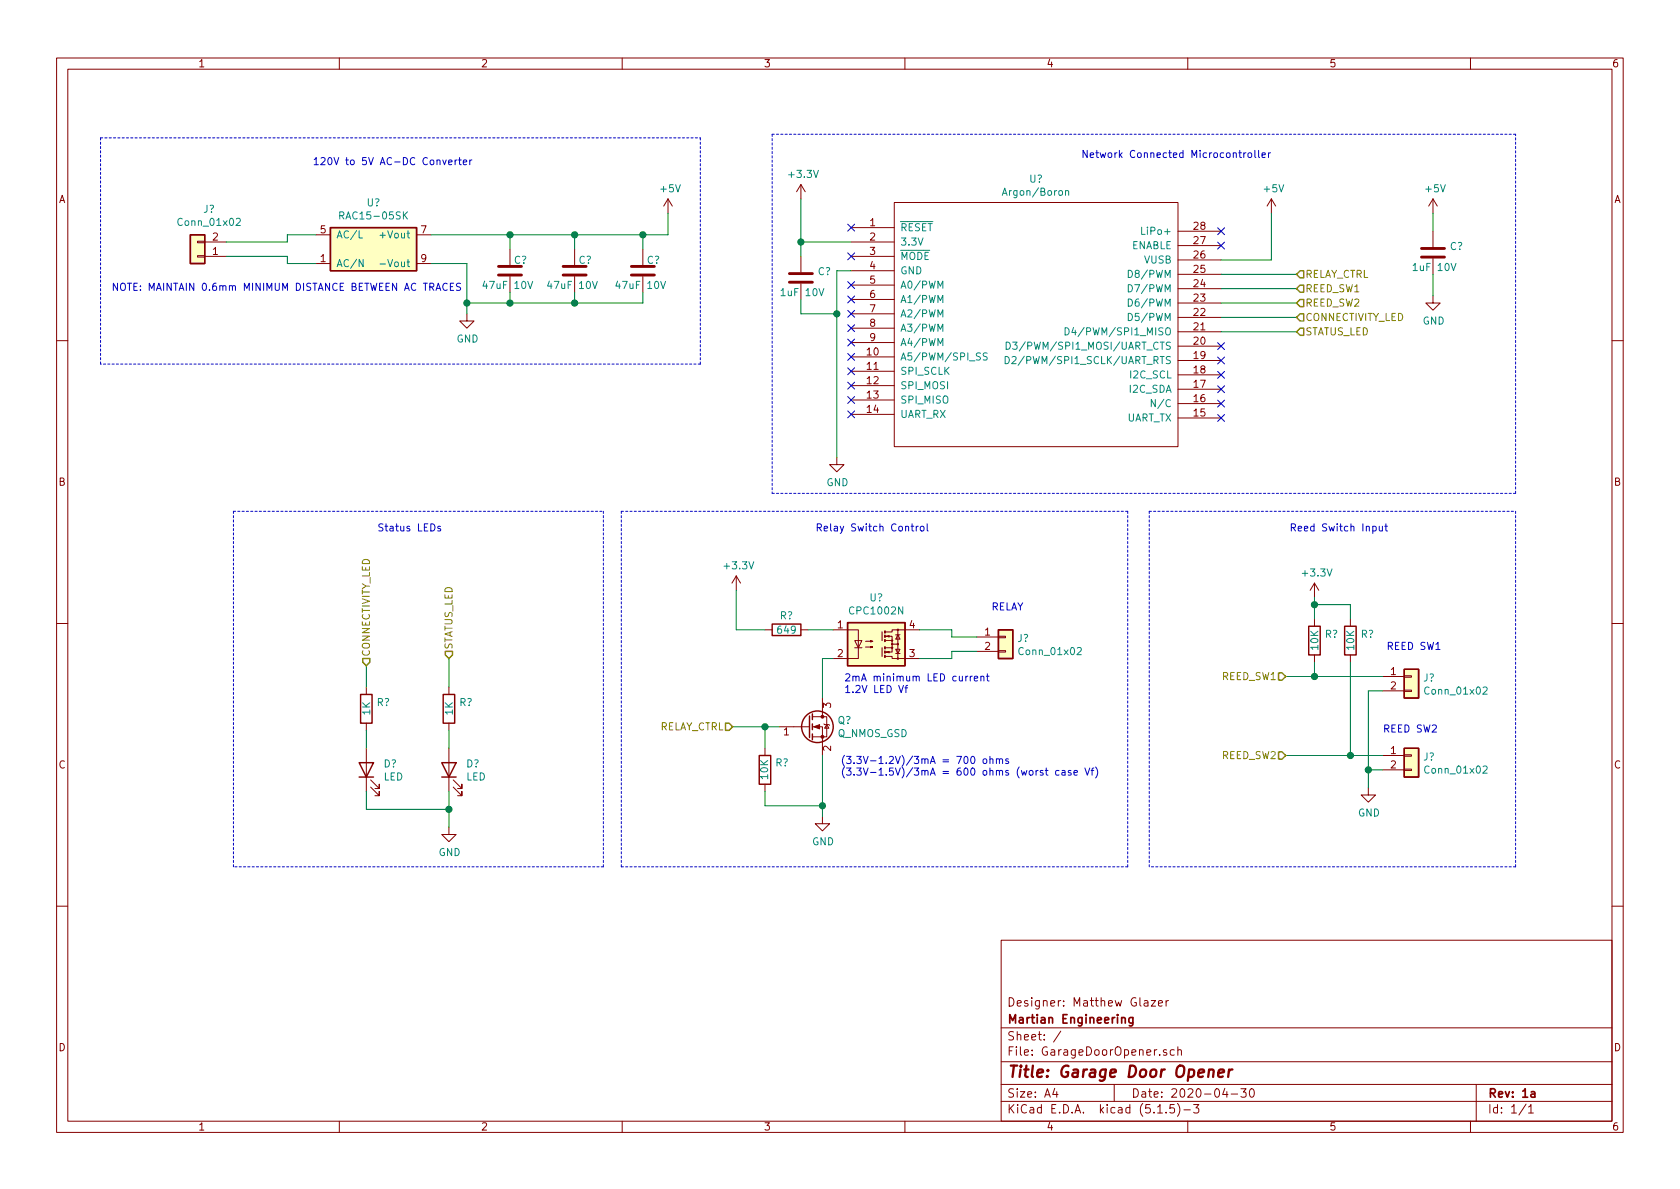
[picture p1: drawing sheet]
<svg xmlns="http://www.w3.org/2000/svg" width="297mm" height="210mm" viewBox="0 0 297 210" stroke-linecap="round" stroke-linejoin="round" font-family="sans-serif">
<g fill="none" stroke="#840000" stroke-width=".18">
<path d="M10 10.3h277v189.9h-277zM12 12.2h273v186.1h-273zM60 10.3v1.9M110 10.3v1.9M160 10.3v1.9M210 10.3v1.9M260 10.3v1.9M118.1 35.2l-.8 1.2M118.1 35.2v2.5M118.1 35.2l.8 1.2M141.6 32.6l-.8 1.3M141.6 32.6v2.6"/>
<path d="M141.6 32.6l.8 1.3M158.1 35.8h50.2v43.2h-50.2zM224.8 35.2l-.8 1.2M224.8 35.2v2.5M224.8 35.2l.8 1.2M253.4 35.2v2.5M253.4 35.2l-.8 1.2M253.4 35.2l.7 1.2M34.9 42.7h1.3v.2h-1.3zM34.9 45.2h1.3v.3h-1.3zM36.2 42.8h3.8M36.2 45.3h3.8"/>
<path d="M55.9 46.6h2.5M55.9 41.5h2.5M73.7 46.6h2.5M73.7 41.5h2.5M82.5 55.5v1.3h1.3l-1.3 1.2-1.2-1.2h1.2M90.2 44.1v2.8M90.2 48.9v2.8M101.6 44.1v2.8M101.6 48.9v2.8M113.7 44.1v2.8M113.7 48.9v2.8M141.6 45.3v2.8"/>
<path d="M141.6 50.2v2.8M150.5 40.3h7.6M150.5 42.8h7.6M150.5 45.3h7.6M150.5 47.9h7.6M150.5 50.4h7.6M150.5 53h7.6M150.5 55.5h7.6M150.5 58h7.6M208.3 58.7h7.6M208.3 56.1h7.6M208.3 53.6h7.6"/>
<path d="M208.3 51h7.6M208.3 48.5h7.6M208.3 46h7.6M208.3 43.4h7.6M208.3 40.9h7.6M253.4 52.3v1.3h1.2l-1.2 1.3-1.3-1.3h1.3M253.4 40.9v2.8M253.4 45.7v2.8M10 60.2h2M150.5 63.1h7.6M150.5 65.7h7.6M150.5 68.2h7.6"/>
<path d="M150.5 70.7h7.6M150.5 73.3h7.6M150.5 60.6h7.6M208.3 73.9h7.6M208.3 71.4h7.6M208.3 68.8h7.6M208.3 66.3h7.6M208.3 63.7h7.6M208.3 61.2h7.6M285 60.2h2M148 80.9v1.3h1.2l-1.2 1.2-1.3-1.2h1.3M10 110.3h2"/>
<path d="M130.2 101.8l-.8 1.3M130.2 101.8v2.6M130.2 101.8l.7 1.3M135.3 111.4h1.2M141.6 111.4h1.3M147.3 111.4h4.5v5.1h-4.5M151.1 113.3h1.3l-.6 1.2zM151.1 114.5h1.3M153 114.4h1.3l-.4 .1v-.2l.4 .1M153 113.4h1.3l-.4 .1v-.2l.4 .1M156.6 112.5h1.1v.8M156.6 116.1h1.1v.4h4.9"/>
<path d="M156.6 113.3h1.1v1.2h-1.1M156.7 115.3l.5-.1v.2zM156.7 112.5l.5-.1v.2zM157.7 114.5v.8h-1.1M157.7 113.9h1M158.4 114.8h.7l-.4 .8zM158.4 115.6h.7M158.4 112.3h.7M158.7 112.3l.4 .7h-.7zM158.7 111.4v5.1M162.6 111.4h-4.9v.4h-1.1M172.7 112.6h3.8"/>
<path d="M172.7 115.2h3.8M176.5 115.1h1.3v.2h-1.3zM176.5 112.5h1.3v.3h-1.3zM232.4 103.1v2.6M232.4 109.5v1.2M232.4 115.8v1.3M232.4 103.1l-.8 1.3M232.4 103.1l.8 1.3M238.8 109.5v1.2M238.8 115.8v1.3M244.5 119.6h3.8M248.3 119.5h1.3v.3h-1.3z"/>
<path d="M285 110.3h2M64.8 121.5v1.3M64.8 127.9v1.3M64.8 132.3v7.6M65.5 139.2l1.6 1.5v-.8v.8h-.8M65.5 137.9l1.6 1.5v-.7v.7h-.8M79.4 121.5v1.3M79.4 127.9v1.3M79.4 132.3v7.6M80.1 139.2l1.6 1.5v-.8v.8h-.8M80.1 137.9l1.6 1.5v-.7v.7h-.8M135.3 132.3v1.3"/>
<path d="M135.3 138.7v1.2M137.8 128.5h5.3M143.6 128.5h1.8v5.1M143.6 126.7h2.6v3.6h-2.6M145.4 123.4v3.3M145.7 128l.1 .1h.8l.1 .2M146.2 128.1l.4 .7h-.8zM241.9 139.3v1.3h1.3l-1.3 1.3-1.2-1.3h1.2M244.5 122.2h3.8M244.5 133.6h3.8M244.5 136.1h3.8M248.3 122h1.3v.3h-1.3z"/>
<path d="M248.3 136h1.3v.3h-1.3zM248.3 133.5h1.3v.2h-1.3zM79.4 146.3v1.3h1.2l-1.2 1.2-1.3-1.2h1.3M145.4 144.4v1.3h1.3l-1.3 1.2-1.3-1.2h1.3M10 160.2h2M177 166.3h108v32h-108zM202.3 177h.6l.1 .9M203 177.3l-.5 .1a.29 .29 0 0 0-.3 .2 .29 .29 0 0 0 .3 .3l.5-.1M203.6 176.9h.7l-.7 1h.7M204.8 177.4l.7-.1v-.3l-.4-.1-.3 .2 .1 .7h.6M206.2 176.9v1M206.6 176.9l-.4 .3"/>
<path d="M285 160.2h2M60 198.3v1.9M110 198.3v1.9M160 198.3v1.9M177 194.8h108M177 191.8h108M177 187.8h108M177 181.8h108M186.5 192.5l-.4 1h1M186.8 193v1M187.6 182.3l-1.3 2M197 191.8v3"/>
<path d="M204.7 196.8h.8M206.2 196.7v.1M206.2 185.7l-.3-.1-.2 .2 .1 .2 .4 .2v.3h-.5M207.6 195.3h-.7l-.1 .7 .2-.1 .5 .1 .2 .2-.1 .5-.2 .1-.6-.1M207.6 185.7l-.4-.1-.3 .3 .1 .6 .2 .1 .4-.1M208.2 195.1a1.71 1.71 0 0 1 0 2.3M208.3 185.7l.2-.1 .3 .1 .1 .9M208.3 185.1v1.5M209.3 196.3h1.2M210 198.3v1.9M211 195.3h1l-.5 .6 .4 .1v.7l-.2 .1-.7-.1M216.6 192.5l-.4 1h.9"/>
<path d="M216.9 193v1M217.7 193.5h1.1M219.4 192.5h.9l-.5 .6 .5 .1v.7l-.3 .1-.6-.1M221.1 192.6l.2-.1a.8 .8 0 0 1 .5 .8 .8 .8 0 0 1-.5 .7 1 1 0 0 1-.2-1.4zM260 198.3v1.9M261 191.8v6.5M269.8 195.2l-1.2 2M270.3 195.8l.4-.5v1.5M270.3 196.8h.8"/>
<circle cx="157.7" cy="113.3" r=".13"/>
<circle cx="157.7" cy="113.9" r=".13"/>
<circle cx="157.7" cy="114.5" r=".13"/>
<circle cx="158.7" cy="111.4" r=".13"/>
<circle cx="158.7" cy="113.9" r=".13"/>
<circle cx="158.7" cy="116.5" r=".13"/>
</g>
<path d="M200.3 179.9v1.2l-.3 .3h-.3M198.3 180.1l.1-.1a.37 .37 0 0 1 .6 .1v.8M200.3 180l-.4-.1-.3 .3 .1 .6 .2 .1 .4-.1M270.7 193.1h.6l.1 .9M271.4 193.4l-.5 .1-.2 .2 .2 .3 .5-.1" fill="none" stroke="#840000" stroke-width=".3"/>
<path d="M213.8 189.3a.5 .5 0 0 1 .8 .1l-.1 1M215.4 189.8l1-.2v-.4l-.6-.1-.3 .3-.1 .9 .2 .1 .6-.1M217.3 189.1l-.2 1.3M217.9 189.1a.55 .55 0 0 0-.6 .4" fill="none" stroke="#840000" stroke-width=".41"/>
<g fill="#ffffc2" stroke="#ffffc2" stroke-width=".18">
<path d="M248.3 118.4h2.5v5h-2.5z"/>
<path d="M248.3 132.3h2.5v5.1h-2.5z"/>
<path d="M176.5 111.4h2.6v5.1h-2.6z"/>
<path d="M149.9 110.1h10.1v7.6h-10.1z"/>
<path d="M33.7 41.5h2.5v5.1h-2.5z"/>
<path d="M58.4 40.3h15.3v7.6h-15.3z"/>
</g>
<g fill="none" stroke="#840000" stroke-width=".25">
<path d="M33.7 41.5h2.5v5.1h-2.5zM58.4 40.3h15.3v7.6h-15.3zM136.5 110.4h5.1v2h-5.1zM149.9 110.1h10.1v7.6h-10.1zM176.5 111.4h2.6v5.1h-2.6zM231.4 110.7h2v5.1h-2zM237.7 110.7h2.1v5.1h-2.1zM248.3 118.4h2.5v5h-2.5zM63.5 134.9h2.5l-1.2 2.5zM63.5 137.4h2.5M63.8 122.8h2v5.1h-2zM78.1 134.9h2.5l-1.2 2.5z"/>
<path d="M78.1 137.4h2.5M78.4 122.8h2v5.1h-2zM134.2 133.6h2.1v5.1h-2.1zM143.1 126.6v3.8M143.6 126.2v1M143.6 128v1M143.6 129.8v1M248.3 132.3h2.5v5.1h-2.5z"/>
<circle cx="144.5" cy="128.5" r="2.79"/>
</g>
<g fill="none" stroke="#008484" stroke-width=".18">
<path d="M41.8 38.7l.5-.1 .2 .4-.1 .2-.7 .7h.8M60.1 38.1h.6l.1-.2-.1-.3-.1-.1h-.5v1.2M71.5 38l.5 .7M72 37.5l-.7 .7M188.4 33.8l.2-.1 .3 .1 .1 .7M188.4 33.7v.8M63.5 40.8v1.3h.6M64.2 45.9v1.3l-.7-1.3v1.3M67.2 46.7h.9M93.3 49.8l.5 1.2 .4-1.2M104.7 49.8l.5 1.2 .4-1.2M116.8 49.8l.4 1.2 .5-1.2"/>
<path d="M165.8 51v-1.3l.5 .9 .4-.9v1.3M165.8 53.5v-1.3l.5 1 .4-1v1.3M165.8 56.1v-1.3l.5 .9 .4-.9v1.3M165.8 58.6v-1.3l.5 .9 .4-.9v1.3M188.3 58a.64 .64 0 0 1 .7 .6 .64 .64 0 0 1-.7 .6zM189.8 57.9l-.3 .9h.8M199.5 55.4a.64 .64 0 0 1 .7 .7 .64 .64 0 0 1-.7 .6zM199.5 52.9a.64 .64 0 0 1 .7 .6 .64 .64 0 0 1-.7 .6zM199.5 50.3a.64 .64 0 0 1 .7 .7 .64 .64 0 0 1-.7 .6zM199.5 47.8a.64 .64 0 0 1 .7 .6 .64 .64 0 0 1-.7 .7zM201.9 40.2v1.2h.6M165.8 61.1v-1.2l.5 .9 .4-.9v1.2"/>
<path d="M173.4 62.5l-.5-.1-.2 .1v.4l.5 .2 .2 .3-.3 .3-.5-.1M174.5 62.5l-.4-.1-.2 .1v.5l.5 .1 .1 .3-.2 .3-.5-.1M177.7 63a.64 .64 0 0 1 .8 .7 .64 .64 0 0 1-.8 .6zM177.9 60.5a.64 .64 0 0 1 .7 .6 .64 .64 0 0 1-.7 .7zM178.9 63.2l.5-.2 .3 .4-.1 .2-.7 .7h.8M179 60.5h.8l-.4 .5 .4 .1-.1 .6-.5 .1-.2-.2M204.3 70.7v1.2l-.7-1.2v1.2M190.5 114.6l.5-.1 .2 .4-.1 .2-.7 .7h.8M262.2 121.6l.5-.1 .2 .3v.2l-.7 .8h.7M262.2 135.6l.5-.1 .2 .3v.2l-.7 .7h.7"/>
</g>
<path d="M88.1 48.6h4.1M88.1 47.1h4.1M99.6 48.6h4M99.6 47.1h4M111.6 48.6h4.1M111.6 47.1h4.1M139.6 49.9h4M139.6 48.4h4M251.3 45.5h4.1M251.3 43.9h4.1" fill="none" stroke="#840000" stroke-width=".51"/>
<path d="M156 111.8v1.5M156 114.5v1.6" fill="none" stroke="#840000" stroke-width=".2"/>
<path d="M156.5 115.9v.3M156.5 115.2v.2M156.5 113.2v.2M156.5 112.4v.2M156.5 111.6v.3M156.5 114.4v.3" fill="none" stroke="#840000" stroke-width=".36"/>
<g fill="#840000" stroke="#840000" stroke-width=".18">
<path d="M143.9 128.5l1-.4v.8z"/>
<circle cx="145.4" cy="130.3" r=".25"/>
<circle cx="145.4" cy="126.7" r=".25"/>
</g>
<g fill="none" stroke="#0000c2" stroke-width=".18" stroke-dasharray=".4 .4">
<path d="M17.8 24.4h106M123.8 24.4v40M136.5 23.7v63.5M268 23.7h-131.5M17.8 64.4v-40M123.8 64.4h-106M41.3 90.4h65.4M106.7 90.4v62.9M109.9 90.4h89.5M136.5 87.2h131.5M199.4 90.4v62.9M203.2 90.4h64.8"/>
<path d="M268 90.4v62.9M268 87.2v-63.5M41.3 153.3v-62.9M106.7 153.3h-65.4M109.9 153.3v-62.9M199.4 153.3h-89.5M203.2 153.3v-62.9M268 153.3h-64.8"/>
</g>
<g fill="none" stroke="#008400" stroke-width=".18">
<path d="M118.1 37.7v3.8h-41.9M141.6 35.2v10.1M224.8 37.7v8.3h-8.9M253.4 37.7v3.2M40 45.3h10.8v1.3h5.1M55.9 41.5h-5.1v1.3h-10.8M76.2 46.6h6.3v8.9M90.2 41.5v2.6M90.2 51.7v1.9M101.6 41.5v2.6M101.6 51.7v1.9M113.7 51.7v1.9h-31.2"/>
<path d="M113.7 41.5v2.6M141.6 42.8h8.9M141.6 53v2.5h6.4M150.5 47.9h-2.5v33M215.9 53.6h13.3M215.9 48.5h13.3M215.9 51h13.3M215.9 56.1h13.3M215.9 58.7h13.3M253.4 48.5v3.8M64.8 117.7v3.8M79.4 116.5v5"/>
<path d="M130.2 104.4v7h5.1M142.9 111.4h4.4M147.3 116.5h-1.9v6.9M162.6 111.4h5.7v1.2h4.4M172.7 115.2h-4.4v1.3h-5.7M227.3 119.6h17.2M232.4 106.9h6.4v2.6M232.4 105.7v3.8M232.4 117.1v2.5M238.8 117.1v16.5M64.8 129.2v3.1M64.8 139.9v3.2h14.6"/>
<path d="M79.4 129.2v3.1M79.4 139.9v6.4M129.5 128.5h8.3M135.3 139.9v2.6h10.1M135.3 128.5v3.8M145.4 133.6v10.8M227.3 133.6h17.2M241.9 136.1h2.6M244.5 122.2h-2.6v17.1"/>
</g>
<path d="M229.9 53h.6v1.2h-.6l-.7-.6zM229.9 58h.6v1.3h-.6l-.7-.6zM229.9 55.5h.6v1.3h-.6l-.7-.7zM229.9 50.4h.6v1.3h-.6l-.7-.7zM229.9 47.9h.6v1.2h-.6l-.7-.6zM64.1 116.5h1.3v.6l-.6 .6-.7-.6zM78.7 115.2h1.3v.6l-.6 .7-.7-.7zM226.1 119h.6l.6 .6-.6 .7h-.6zM128.3 127.9h.6l.6 .6-.6 .7h-.6zM226.1 133h.6l.6 .6-.6 .6h-.6z" fill="none" stroke="#848400" stroke-width=".25"/>
<g fill="none" stroke="#0000c2" stroke-width=".18">
<path d="M79.3 28.7l.6-.1v-.3h-.4l-.2 .2 .1 .6h.5M80.5 28.3v.8M80.8 28.3l-.3 .2M81.1 28.3h.5M81.3 27.9v1.1l.3 .1M81.9 28.7l.6-.1v-.3h-.4l-.2 .2 .1 .6h.5M83.1 28.3v.8M83.4 28.3l-.3 .2M219 27h.5M219.2 26.6v1.1l.3 .2M219.9 27v.9M220.3 27l-.4 .2"/>
<path d="M220.7 27.1l.2-.1 .4 .1v.5l-.1 .2-.3 .1-.2-.2zM221.9 26.6v1.1l.1 .2M222.5 26.6v1.1l.2 .2M223.1 27.4l.6-.1v-.2l-.4-.1-.2 .2 .1 .6h.5M224.3 27v.9M224.6 27l-.3 .2M79.1 50.2a.6 .6 0 0 0-.9 .4 .6 .6 0 0 0 .6 .8l.3-.2M79.6 50.7h.4M80.2 50.1h-.6v1.3h.6M81.4 50.2l-.5-.1-.2 .2 .1 .3 .6 .3v.3l-.2 .2-.5-.1M77.9 93.1h-.3l-.2 .1v.2l.5 .1v.3h-.5M161.1 93.1h.5"/>
<path d="M161.3 92.6v1.1l.3 .2M162 93.1v.8M162.4 93.1h-.3l-.1 .2M162.8 93.2l.2-.1h.3l.1 .2-.1 .5-.3 .1-.2-.1zM163.9 92.6v1.1l.2 .2M242.7 93.1h.4l.2 .2-.1 .5h-.5M243.9 93.1v.7l.3 .1 .2-.1M244.4 93.1v.8M244.8 93.1h.5M245 92.6v1.1l.3 .2M171.1 119.6l-.3 .2M171.6 119.6v.8"/>
<path d="M171.9 119.6h-.2l-.1 .2M172.3 120l.6-.1-.1-.3h-.4l-.1 .2v.6h.5M173.4 119.7l.2-.1h.3l.1 .8M173.4 119.6v.8M174.4 119.6h.5M174.6 119.1v1.1l.3 .2M158.9 121.2l.4 1.3 .4-1.3M160 121.6h.5M160.5 121.2l-.3 .2v1.1M171.8 133.9l.1-.1a.67 .67 0 0 1 .5 .6 .67 .67 0 0 1-.5 .6l-.3-.5zM173.9 134.3l.2-.1 .3 .1 .1 .5-.2 .2h-.2l-.2-.1zM175 134.3l.2-.1h.3l.1 .8"/>
<path d="M175 133.8v1.2M176.2 134.3l.2-.1h.3v.8M176.2 134.2v.8M176.7 134.4l.2-.2h.3l.1 .8M178.3 134.2h-.3l-.2 .2 .1 .1 .4 .2v.3h-.5M184.4 136.3l-.3-.1-.2 .2 .1 .2 .4 .1v.3h-.5M184.8 136.2h.5M185 135.8v1.1l.3 .2M187.2 136.3l-.3-.1-.3 .3 .1 .5h.5M187.8 136.3h.5v.8M188.3 136.5l-.4 .1-.2 .2 .1 .2h.5M189.4 136.3l-.3-.1-.2 .2v.2l.5 .1v.3h-.5"/>
<path d="M189.9 136.6l.6-.1-.1-.2-.3-.1-.2 .2 .1 .6h.4M191.8 135.8l.5 1.3 .4-1.3M192.9 136.2h.5M193.4 135.8l-.3 .2v1.1M193.7 135.6a1.4 1.4 0 0 1 0 2"/>
</g>
<g fill="#008400" stroke="#008400" stroke-width=".25">
<circle cx="232.4" cy="119.6" r=".51"/>
<circle cx="82.6" cy="53.6" r=".51"/>
<circle cx="238.8" cy="133.6" r=".51"/>
<circle cx="241.9" cy="136.1" r=".51"/>
<circle cx="232.4" cy="106.9" r=".51"/>
<circle cx="141.6" cy="42.8" r=".51"/>
<circle cx="148" cy="55.5" r=".51"/>
<circle cx="79.4" cy="143.1" r=".51"/>
<circle cx="90.2" cy="41.5" r=".51"/>
<circle cx="101.6" cy="41.5" r=".51"/>
<circle cx="113.7" cy="41.5" r=".51"/>
<circle cx="101.6" cy="53.6" r=".51"/>
<circle cx="145.4" cy="142.5" r=".51"/>
<circle cx="90.2" cy="53.6" r=".51"/>
<circle cx="135.3" cy="128.5" r=".51"/>
</g>
<g fill="none" stroke="#000084" stroke-width=".18">
<path d="M149.9 39.6l1.2 1.3M151.1 39.6l-1.2 1.3M149.9 44.7l1.2 1.2M149.9 54.9l1.2 1.2M149.9 52.3l1.2 1.3M149.9 49.8l1.2 1.2M149.9 57.4l1.2 1.2M149.9 60l1.2 1.2M151.1 44.7l-1.2 1.2M151.1 54.9l-1.2 1.2M151.1 52.3l-1.2 1.3M151.1 49.8l-1.2 1.2"/>
<path d="M151.1 57.4l-1.2 1.2M151.1 60l-1.2 1.2M215.3 42.8l1.2 1.2M215.3 40.3l1.2 1.2M216.5 42.8l-1.2 1.2M216.5 40.3l-1.2 1.2M149.9 62.5l1.2 1.2M149.9 65l1.2 1.3M149.9 67.6l1.2 1.2M149.9 70.1l1.2 1.2M149.9 72.7l1.2 1.2M151.1 62.5l-1.2 1.2"/>
<path d="M151.1 65l-1.2 1.3M151.1 67.6l-1.2 1.2M151.1 70.1l-1.2 1.2M151.1 72.7l-1.2 1.2M215.3 60.6l1.2 1.2M215.3 63.1l1.2 1.3M215.3 65.7l1.2 1.2M215.3 68.2l1.2 1.2M215.3 73.3l1.2 1.2M215.3 70.8l1.2 1.2M216.5 60.6l-1.2 1.2M216.5 63.1l-1.2 1.3"/>
<path d="M216.5 65.7l-1.2 1.2M216.5 68.2l-1.2 1.2M216.5 73.3l-1.2 1.2M216.5 70.8l-1.2 1.2"/>
</g>
<text font-size="2.8" fill="#840000" x="178" y="190.5">Title: Garage Door Opener</text>
<g font-size="2.1" fill="#840000">
<text x="178" y="178">Designer: Matthew Glazer</text>
<text x="178" y="184">Sheet: /</text>
<text x="178" y="181">Martian Engineering</text>
<text x="178" y="186.7">File: GarageDoorOpener.sch</text>
<text x="178" y="196.9">KiCad E.D.A. kicad (5.1.5)-3</text>
<text x="178" y="194.1">Size: A4</text>
<text x="200" y="194.1">Date: 2020-04-30</text>
<text x="263" y="194.1">Rev: 1a</text>
<text x="263" y="196.9">Id: 1/1</text>
</g>
<g font-size="1.8" fill="#840000">
<text x="35" y="11.9">1</text>
<text x="85" y="11.9">2</text>
<text x="135" y="11.9">3</text>
<text x="185" y="11.9">4</text>
<text x="235" y="11.9">5</text>
<text x="285" y="11.9">6</text>
<text x="10.4" y="35.9">A</text>
<text x="285.4" y="35.9">A</text>
<text x="56.7" y="41.3">5</text>
<text x="74.4" y="41.3">7</text>
<text x="153.8" y="40">1</text>
<text x="211.1" y="40.6">28</text>
<text x="37.6" y="45.1">1</text>
<text x="37.6" y="42.5">2</text>
<text x="56.7" y="46.3">1</text>
<text x="74.4" y="46.3">9</text>
<text x="153.8" y="42.5">2</text>
<text x="153.8" y="45.1">3</text>
<text x="153.8" y="47.6">4</text>
<text x="211.1" y="45.7">26</text>
<text x="211.1" y="43.2">27</text>
<text x="153.8" y="50.2">5</text>
<text x="153.8" y="52.7">6</text>
<text x="211.1" y="53.3">23</text>
<text x="211.1" y="50.8">24</text>
<text x="211.1" y="48.3">25</text>
<text x="153.8" y="55.2">7</text>
<text x="153.8" y="57.8">8</text>
<text x="211.1" y="58.4">21</text>
<text x="211.1" y="55.9">22</text>
<text x="153.3" y="62.9">10</text>
<text x="153.3" y="65.4">11</text>
<text x="153.8" y="60.3">9</text>
<text x="211.1" y="63.5">19</text>
<text x="211.1" y="61">20</text>
<text x="153.3" y="67.9">12</text>
<text x="153.3" y="70.5">13</text>
<text x="211.1" y="71.1">16</text>
<text x="211.1" y="68.6">17</text>
<text x="211.1" y="66">18</text>
<text x="153.3" y="73">14</text>
<text x="211.1" y="73.7">15</text>
<text x="10.4" y="85.9">B</text>
<text x="285.4" y="85.9">B</text>
<text x="148.1" y="111.1">1</text>
<text x="160.8" y="111.1">4</text>
<text x="174.1" y="112.4">1</text>
<text x="148.1" y="116.2">2</text>
<text x="160.8" y="116.2">3</text>
<text x="174.1" y="114.9">2</text>
<text x="245.9" y="119.4">1</text>
<text x="146.9" y="125.2" transform="rotate(-90 146.9 125.2)">3</text>
<text x="245.9" y="121.9">2</text>
<text x="138.6" y="130">1</text>
<text x="10.4" y="135.9">C</text>
<text x="146.9" y="132.8" transform="rotate(-90 146.9 132.8)">2</text>
<text x="245.9" y="133.3">1</text>
<text x="245.9" y="135.9">2</text>
<text x="285.4" y="135.9">C</text>
<text x="10.4" y="185.9">D</text>
<text x="285.4" y="185.9">D</text>
<text x="35" y="199.9">1</text>
<text x="85" y="199.9">2</text>
<text x="135" y="199.9">3</text>
<text x="185" y="199.9">4</text>
<text x="235" y="199.9">5</text>
<text x="285" y="199.9">6</text>
</g>
<g font-size="1.8" fill="#0000c2">
<text x="55.2" y="29.2">120V to 5V AC-DC Converter</text>
<text x="191.1" y="27.9">Network Connected Microcontroller</text>
<text x="19.7" y="51.4">NOTE: MAINTAIN 0.6mm MINIMUM DISTANCE BETWEEN AC TRACES</text>
<text x="66.7" y="94">Status LEDs</text>
<text x="144.1" y="94">Relay Switch Control</text>
<text x="228" y="94">Reed Switch Input</text>
<text x="175.3" y="107.9">RELAY</text>
<text x="245.1" y="114.9">REED SW1</text>
<text x="149.2" y="120.5">2mA minimum LED current</text>
<text x="149.2" y="122.5">1.2V LED Vf</text>
<text x="244.5" y="129.5">REED SW2</text>
<text x="148.6" y="135.1">(3.3V-1.2V)/3mA = 700 ohms</text>
<text x="148.6" y="137.2">(3.3V-1.5V)/3mA = 600 ohms (worst case Vf)</text>
</g>
<g font-size="1.8" fill="#008484">
<text x="116.9" y="34">+5V</text>
<text x="139.6" y="31.5">+3.3V</text>
<text x="177.7" y="34.6">Argon/Boron</text>
<text x="182" y="32.3">U?</text>
<text x="223.6" y="34">+5V</text>
<text x="252.1" y="34">+5V</text>
<text x="31.8" y="39.9">Conn_01x02</text>
<text x="36" y="37.6">J?</text>
<text x="60.6" y="38.8">RAC15-05SK</text>
<text x="64.9" y="36.5">U?</text>
<text x="159.1" y="40.9">RESET</text>
<text x="202.4" y="41.5">LiPo+</text>
<text x="59.4" y="47.2">AC/N</text>
<text x="59.4" y="42.2">AC/L</text>
<text x="67.7" y="42.2">+Vout</text>
<text x="68.1" y="47.2">-Vout</text>
<text x="90.9" y="46.7">C?</text>
<text x="102.3" y="46.7">C?</text>
<text x="114.4" y="46.7">C?</text>
<text x="159.1" y="43.4">3.3V</text>
<text x="159.1" y="46">MODE</text>
<text x="200" y="44.1">ENABLE</text>
<text x="202.4" y="46.6">VUSB</text>
<text x="250.2" y="47.9">1uF 10V</text>
<text x="256.4" y="44.2">C?</text>
<text x="85.9" y="51.1">47uF 10V</text>
<text x="97.3" y="51.1">47uF 10V</text>
<text x="109.3" y="51.1">47uF 10V</text>
<text x="138.5" y="52.4">1uF 10V</text>
<text x="144.6" y="48.7">C?</text>
<text x="159.1" y="48.5">GND</text>
<text x="159.1" y="51">A0/PWM</text>
<text x="159.1" y="53.6">A1/PWM</text>
<text x="200.2" y="51.7">D7/PWM</text>
<text x="200.2" y="49.1">D8/PWM</text>
<text x="159.1" y="56.1">A2/PWM</text>
<text x="159.1" y="58.7">A3/PWM</text>
<text x="190.3" y="59.3">D4/PWM/SPI1_MISO</text>
<text x="200.2" y="56.8">D5/PWM</text>
<text x="200.2" y="54.2">D6/PWM</text>
<text x="251.5" y="57.4">GND</text>
<text x="80.7" y="60.6">GND</text>
<text x="159.1" y="63.7">A5/PWM/SPI_SS</text>
<text x="159.1" y="61.2">A4/PWM</text>
<text x="180.1" y="64.4">D2/PWM/SPI1_SCLK/UART_RTS</text>
<text x="180.4" y="61.8">D3/PWM/SPI1_MOSI/UART_CTS</text>
<text x="159.1" y="66.3">SPI_SCLK</text>
<text x="159.1" y="68.8">SPI_MOSI</text>
<text x="159.1" y="71.4">SPI_MISO</text>
<text x="199.8" y="69.5">I2C_SDA</text>
<text x="200" y="66.9">I2C_SCL</text>
<text x="159.1" y="73.9">UART_RX</text>
<text x="199.1" y="74.5">UART_TX</text>
<text x="204.2" y="72">N/C</text>
<text x="146.1" y="86">GND</text>
<text x="128.2" y="100.7">+3.3V</text>
<text x="230.5" y="101.9">+3.3V</text>
<text x="153.8" y="106.3">U?</text>
<text x="137.6" y="112.1">649</text>
<text x="137.9" y="109.5">R?</text>
<text x="150.5" y="108.7">CPC1002N</text>
<text x="179.9" y="113.5">J?</text>
<text x="234.3" y="112.8">R?</text>
<text x="240.6" y="112.8">R?</text>
<text x="180.5" y="115.8">Conn_01x02</text>
<text x="233.1" y="114.9" transform="rotate(-90 233.1 114.9)">10K</text>
<text x="239.4" y="114.9" transform="rotate(-90 239.4 114.9)">10K</text>
<text x="66.6" y="124.9">R?</text>
<text x="81.2" y="124.9">R?</text>
<text x="251.7" y="120.5">J?</text>
<text x="252.2" y="122.8">Conn_01x02</text>
<text x="65.5" y="126.4" transform="rotate(-90 65.5 126.4)">1K</text>
<text x="80.1" y="126.4" transform="rotate(-90 80.1 126.4)">1K</text>
<text x="148.1" y="130.3">Q_NMOS_GSD</text>
<text x="148.1" y="128">Q?</text>
<text x="67.8" y="135.7">D?</text>
<text x="82.4" y="135.7">D?</text>
<text x="135.8" y="137.7" transform="rotate(-90 135.8 137.7)">10K</text>
<text x="137.1" y="135.5">R?</text>
<text x="251.7" y="134.5">J?</text>
<text x="252.2" y="136.8">Conn_01x02</text>
<text x="67.8" y="138">LED</text>
<text x="82.4" y="138">LED</text>
<text x="143.6" y="149.5">GND</text>
<text x="240.1" y="144.4">GND</text>
<text x="77.5" y="151.4">GND</text>
</g>
<g font-size="1.8" fill="#848400">
<text x="230.8" y="51.7">REED_SW1</text>
<text x="230.8" y="49.1">RELAY_CTRL</text>
<text x="230.8" y="54.2">REED_SW2</text>
<text x="230.8" y="59.3">STATUS_LED</text>
<text x="230.8" y="56.8">CONNECTIVITY_LED</text>
<text x="65.4" y="116.2" transform="rotate(-90 65.4 116.2)">CONNECTIVITY_LED</text>
<text x="80" y="114.9" transform="rotate(-90 80 114.9)">STATUS_LED</text>
<text x="216.1" y="120.3">REED_SW1</text>
<text x="116.3" y="129.2">RELAY_CTRL</text>
<text x="216.1" y="134.2">REED_SW2</text>
</g>
</svg>
